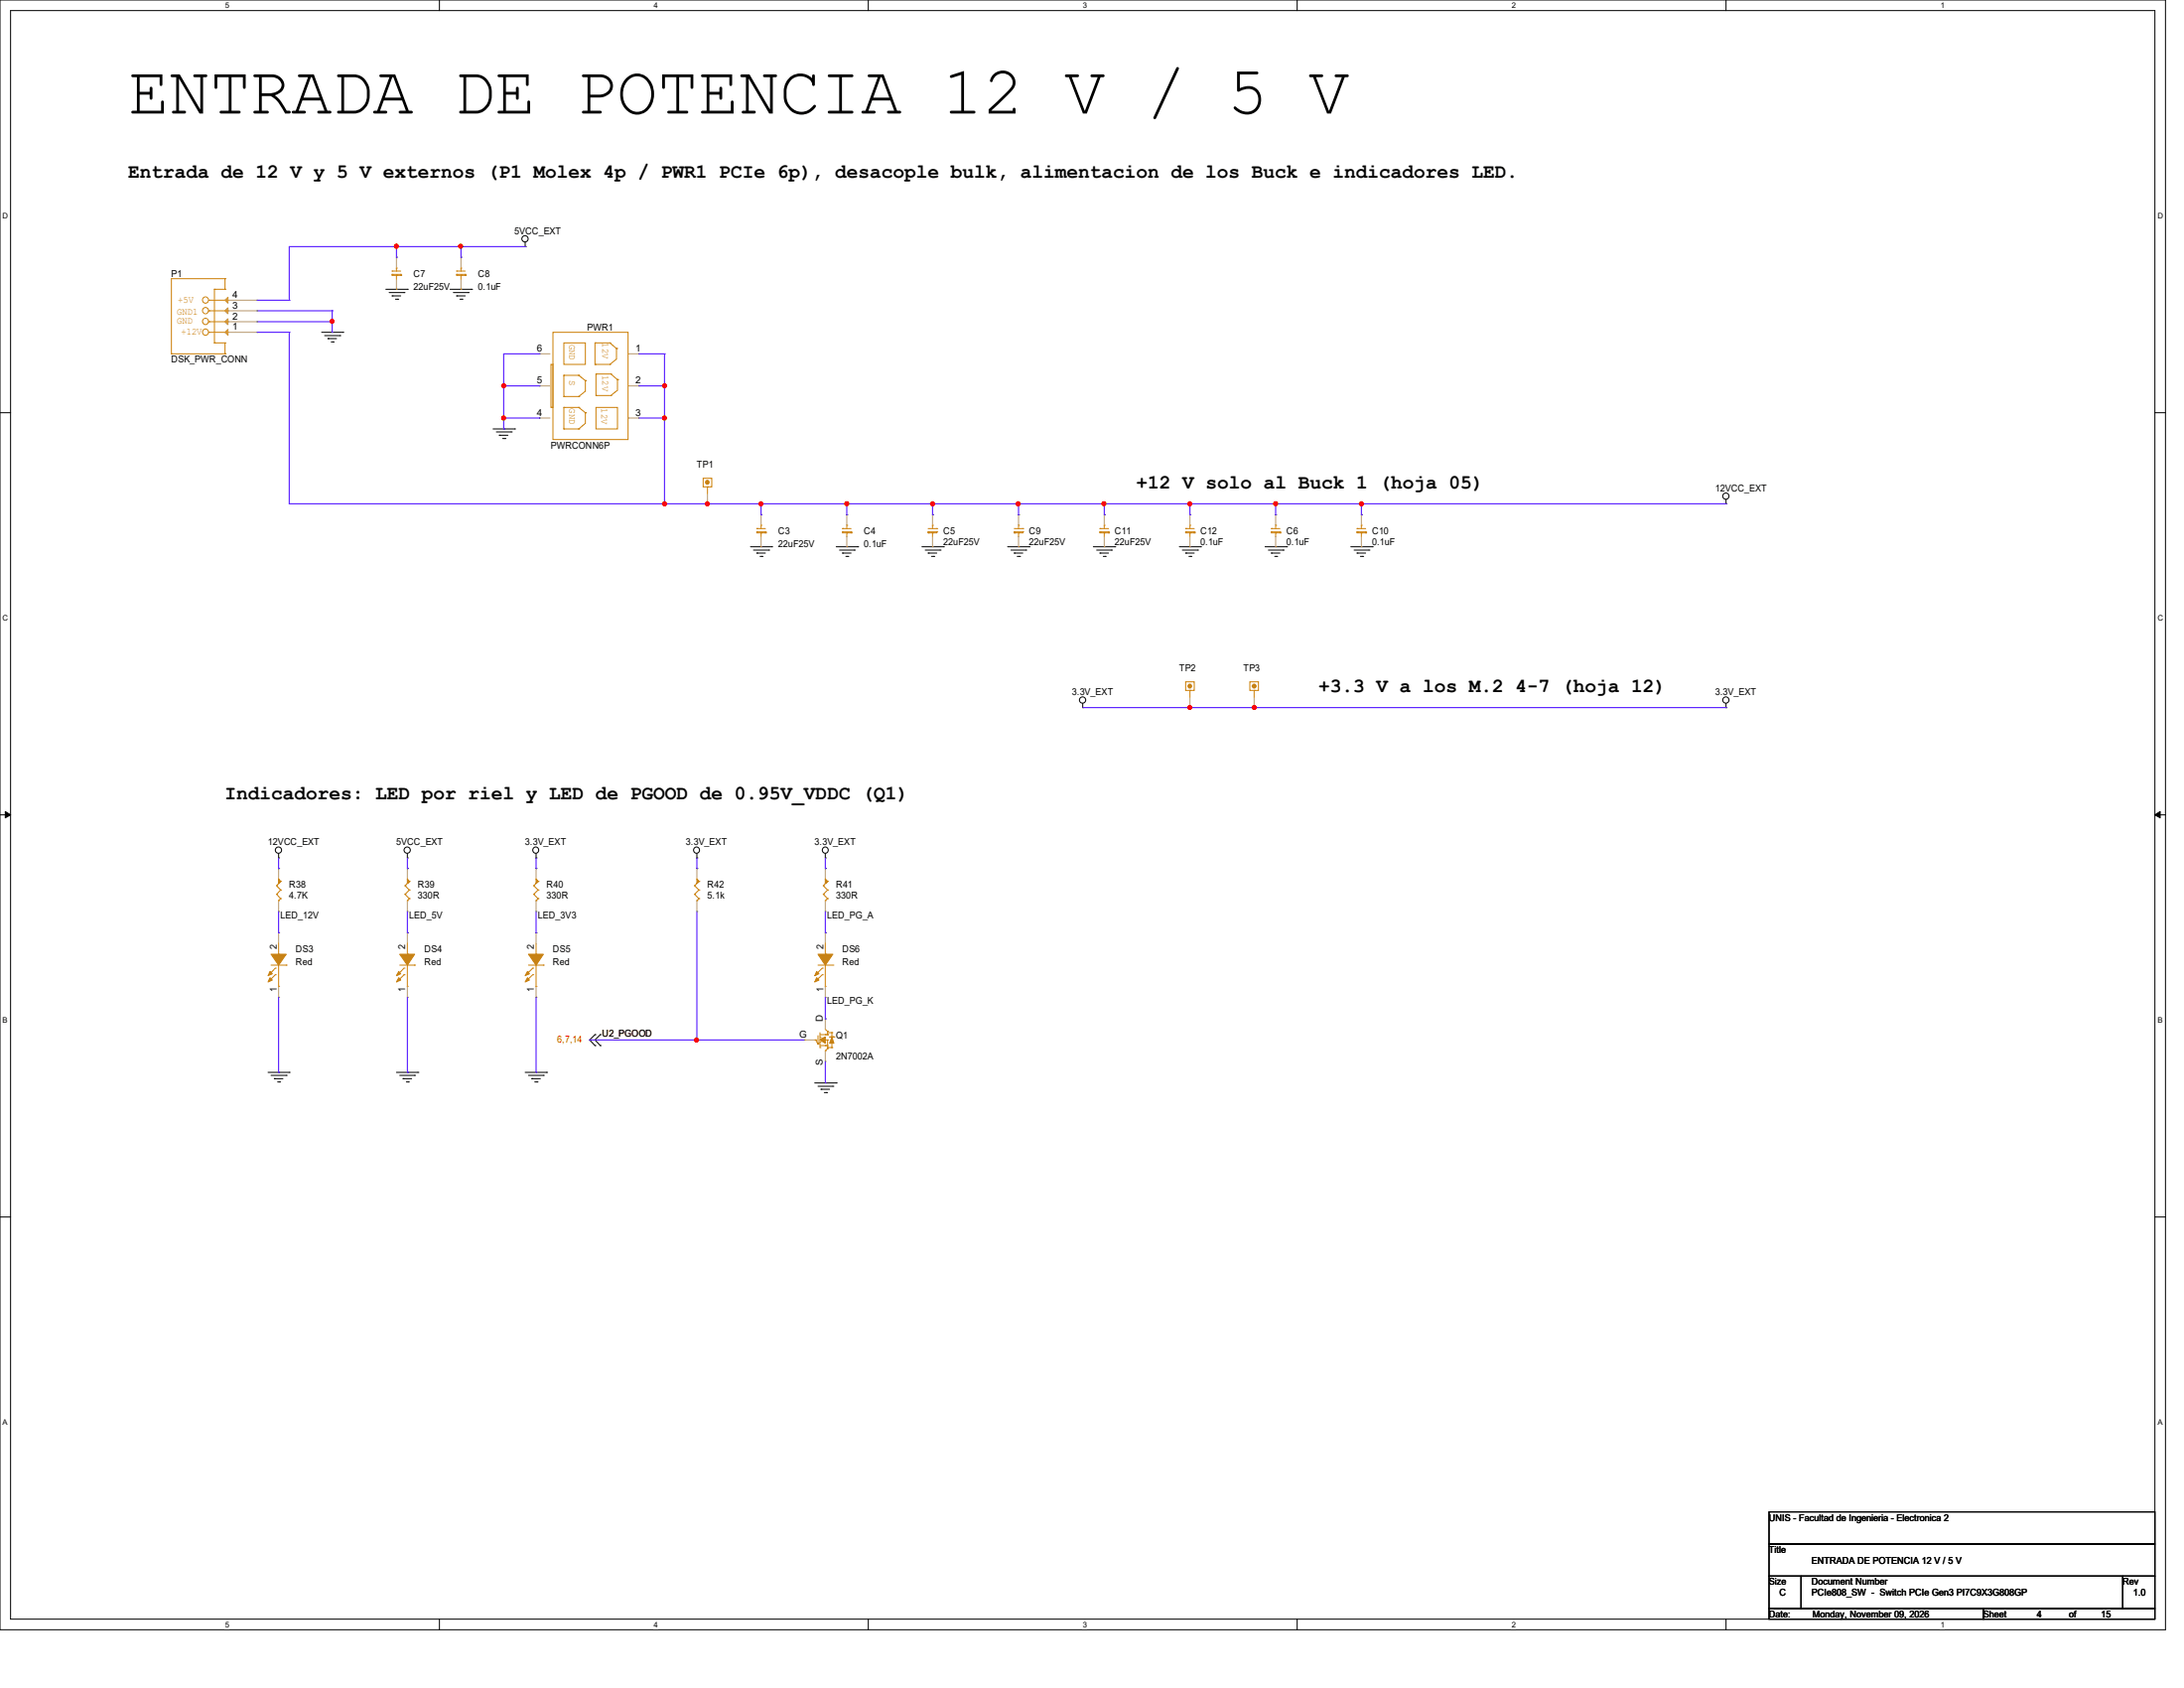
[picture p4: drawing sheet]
<svg xmlns="http://www.w3.org/2000/svg" width="279mm" height="216mm" viewBox="0 0 279 216" stroke-linecap="round" stroke-linejoin="round" font-family="sans-serif">
<path d="M0 0h277v208.4h-277zM1.4 1.4h274.3v205.7h-274.3z" fill="none" stroke="#000" stroke-width=".13"/>
<g fill="#fff">
<path d="M28.8 .1h.5v1.1h-.5z"/>
<path d="M28.8 207.2h.5v1.1h-.5z"/>
</g>
<path d="M56.2 0v1.4M56.2 207.1v1.3" fill="none" stroke="#000" stroke-width=".13"/>
<g fill="#fff">
<path d="M83.7 .1h.5v1.1h-.5z"/>
<path d="M83.7 207.2h.5v1.1h-.5z"/>
</g>
<path d="M111.1 0v1.4M111.1 207.1v1.3" fill="none" stroke="#000" stroke-width=".13"/>
<g fill="#fff">
<path d="M138.5 .1h.6v1.1h-.6z"/>
<path d="M138.5 207.2h.6v1.1h-.6z"/>
</g>
<path d="M165.9 0v1.4M165.9 207.1v1.3" fill="none" stroke="#000" stroke-width=".13"/>
<g fill="#fff">
<path d="M193.4 .1h.5v1.1h-.5z"/>
<path d="M193.4 207.2h.5v1.1h-.5z"/>
</g>
<path d="M220.8 0v1.4M220.8 207.1v1.3" fill="none" stroke="#000" stroke-width=".13"/>
<g fill="#fff">
<path d="M248.2 .1h.6v1.1h-.6z"/>
<path d="M248.2 207.2h.6v1.1h-.6z"/>
<path d="M.3 27.1h.8v1.1h-.8z"/>
<path d="M276 27.1h.7v1.1h-.7z"/>
<path d="M.3 78.5h.8v1.1h-.8z"/>
<path d="M276 78.5h.7v1.1h-.7z"/>
</g>
<path d="M0 52.8h1.4M275.7 52.8h1.3" fill="none" stroke="#000" stroke-width=".13"/>
<g fill="#fff">
<path d="M.3 129.9h.7v1.1h-.7z"/>
<path d="M276 129.9h.6v1.1h-.6z"/>
</g>
<path d="M0 104.2h1.4M275.7 104.2h1.3" fill="none" stroke="#000" stroke-width=".13"/>
<path d="M.7 103.8l.7 .4-.7 .4zM275.7 104.2l.7-.4v.8z" fill="#000" stroke="#000" stroke-width=".13"/>
<g fill="#fff">
<path d="M.3 181.4h.7v1.1h-.7z"/>
<path d="M276 181.4h.6v1.1h-.6z"/>
</g>
<g fill="none" stroke="#000" stroke-width=".13">
<path d="M49.4 37h2.7M49.8 37.4h1.9M50.2 37.8h.1M50.2 37.8h1.1M50.6 38.3h.3M50.9 38.3h.1M51.7 37.4h.1M52.1 37h.1M57.6 37h2.7M58 37.4h1.9M58.4 37.8h.1M58.4 37.8h1.1"/>
<path d="M58.8 38.3h.3M59.1 38.3h.1M59.9 37.4h.1M60.3 37h.1M67.2 31.5h.1M67.2 31v.5M41.1 42.5h2.8M41.5 42.9h2M42 43.3h.1M42 43.3h1.1M42.4 43.7h.2M42.6 43.7h.1"/>
<path d="M43.5 42.9h.1M43.9 42.5h.1M63.1 54.9h2.7M63.5 55.2h1.9M63.9 55.7h.1M63.9 55.7h1.1M64.3 56.1h.3M64.6 56.1h.1M65.4 55.2h.1M65.8 54.9h.1M96 69.9h2.7M96.4 70.4h1.9"/>
<path d="M96.8 70.7h.1M96.8 70.7h1.1M97.2 71.2h.3M97.5 71.2h.1M98.3 70.4h.1M98.7 69.9h.1M107 69.9h2.7M107.4 70.4h1.9M107.8 70.7h.1M107.8 70.7h1.1M108.2 71.2h.3M108.5 71.2h.1"/>
<path d="M109.3 70.4h.1M109.7 69.9h.1M117.9 69.9h2.8M118.4 70.4h1.9M118.7 70.7h.1M118.7 70.7h1.1M119.2 71.2h.3M119.5 71.2h.1M120.3 70.4h.1M120.7 69.9h.1M128.9 69.9h2.8M129.3 70.4h1.9"/>
<path d="M129.8 70.7h.1M129.8 70.7h1.1M130.1 71.2h.3M130.4 71.2h.1M131.2 70.4h.1M131.7 69.9h.1M139.9 69.9h2.7M140.3 70.4h1.9M140.7 70.7h.1M140.7 70.7h1.1M141.1 71.2h.3M141.4 71.2h.1"/>
<path d="M142.2 70.4h.1M142.6 69.9h.1M150.9 69.9h2.7M151.3 70.4h1.9M151.7 70.7h.1M151.7 70.7h1.1M152.1 71.2h.3M152.4 71.2h.1M153.2 70.4h.1M153.6 69.9h.1M161.8 69.9h2.8M162.3 70.4h1.9"/>
<path d="M162.6 70.7h.1M162.6 70.7h1.1M163.1 71.2h.2M163.3 71.2h.1M164.2 70.4h.1M164.6 69.9h.1M172.8 69.9h2.8M173.2 70.4h1.9M173.6 70.7h.1M173.6 70.7h1.1M174 71.2h.3M174.3 71.2h.1"/>
<path d="M175.1 70.4h.1M175.6 69.9h.1M220.8 64.4h.1M220.8 63.9v.5M138.5 90.5h.1M138.5 90v.5M220.8 90.5h.1M220.8 90v.5M35.6 109.7h.1M35.6 109.2v.5M52.1 109.7h.1M52.1 109.2v.5"/>
<path d="M68.6 109.7h.1M68.6 109.2v.5M89.2 109.7h.1M89.2 109.2v.5M105.6 109.7h.1M105.6 109.2v.5M34.3 137.2h2.7M34.7 137.5h1.9M35.1 138h.1M35.1 138h1.1M35.5 138.4h.3M35.8 138.4h.1"/>
<path d="M36.6 137.5h.1M37 137.2h.1M50.7 137.2h2.8M51.1 137.5h1.9M51.6 138h.1M51.6 138h1.1M52 138.4h.2M52.2 138.4h.1M53 137.5h.1M53.5 137.2h.1M67.2 137.2h2.7M67.6 137.5h1.9"/>
<path d="M68 138h.1M68 138h1.1M68.4 138.4h.3M68.7 138.4h.1M69.5 137.5h.1M69.9 137.2h.1M76.1 132.3h.1M76.1 133.7h.1M76.1 132.3l-.7 .7 .7 .7M76.8 133.7h.1M76.8 132.3h.1M76.8 132.3l-.7 .7 .7 .7"/>
<path d="M104.2 138.5h2.8M104.6 138.9h2M105 139.3h.1M105 139.3h1.1M105.5 139.7h.2M105.7 139.7h.1M106.6 138.9h.1M107 138.5h.1M0 155.7h1.4M275.7 155.7h1.3M226.3 193.4h49.4v4.1h-49.4zM226.3 197.5h49.4v4.1h-49.4z"/>
<path d="M226.3 201.6h4.1v4.1h-4.1zM226.3 205.7h27.4v1.4h-27.4zM230.4 201.6h41.2v4.1h-41.2zM253.7 205.7h22v1.4h-22zM271.6 201.6h4.1v4.1h-4.1z"/>
<circle cx="67.2" cy="30.5" r=".4"/>
<circle cx="220.8" cy="63.5" r=".4"/>
<circle cx="138.5" cy="89.5" r=".4"/>
<circle cx="220.8" cy="89.5" r=".4"/>
<circle cx="35.6" cy="108.7" r=".4"/>
<circle cx="52.1" cy="108.7" r=".4"/>
<circle cx="68.5" cy="108.7" r=".39"/>
<circle cx="89.1" cy="108.7" r=".39"/>
<circle cx="105.6" cy="108.7" r=".39"/>
</g>
<g fill="none" stroke="#cc8006" stroke-width=".13">
<path d="M26.7 39.8h.1M26.7 38.4h.1M26.7 39.8h2.1M26.7 38.4h2.1M27.4 37h.1M27.4 37h1.4M27.4 37v6.9M28.8 35.6h.1M28.8 37h.1M28.8 35.6h-6.9v9.7M28.8 35.6v1.4M50.2 34.7h.1"/>
<path d="M50.2 35.1h.1M50.2 35.1v.1h1.1M50.2 34.7h1.1M50.2 35.1h1.1M50.7 35.2h.1M50.7 34.3h.1M50.7 34.3v.4M50.7 35.2v.4M51.3 35.2h.1M51.3 35.1h.1M51.3 35.1v.1M58.4 34.7h.1"/>
<path d="M58.4 35.1h.1M58.4 35.1v.1h1.1M58.4 34.7h1.1M58.4 35.1h1.1M59 35.2h.1M59 34.3h.1M59 34.3v.4M59 35.2v.4M59.5 35.2h.1M59.5 35.1h.1M59.5 35.1v.1M21.9 45.3h.1"/>
<path d="M21.9 45.3h6.9M26.7 42.5h.1M26.7 41.1h.1M26.7 42.5h2.1M26.7 41.1h2.1M27.4 43.9h.1M27.4 43.9h1.4M28.8 45.3h.1M28.8 43.9h.1M28.8 43.9v1.4M70.5 46.6h.2v5.5h-.2zM70.7 42.5h9.6v13.7h-9.6z"/>
<path d="M72.1 43.9h2.8v2.7h-2.8zM72.1 48h.1M72.1 50.7h.1M72.1 54.9h.1M72.1 52.1h.1M72.1 48h1.9M72.1 48v2.7M72.1 52.1v2.8M72.1 50.7h1.9M72.1 52.1h1.9M72.1 54.9h1.9M74 48h.1"/>
<path d="M74 50.7h.1M74 52.1h.1M74 54.9h.1M74 48l.9 .7M74 52.1l.9 .7M74.9 48.7h.1M74.9 52.8h.1M74.9 48.7v1.3l-.9 .7M74.9 52.8v1.3l-.9 .8M76.1 43.9h.1M76.1 46.6h.1M76.1 43.9h1.9"/>
<path d="M76.1 43.9v2.7M76.1 46.6h1.9M76.2 52.1h2.8v2.8h-2.8zM76.2 47.8h.1M76.2 50.6h.1M76.2 47.8h1.9M76.2 47.8v2.8M76.2 50.6h1.9M78 43.9h.1M78 46.6h.1M78 43.9l.9 .7M78.1 47.8h.1"/>
<path d="M78.1 50.6h.1M78.1 47.8l.9 .8M78.9 44.6h.1M78.9 44.6v1.3l-.9 .7M79 48.6h.1M79 48.6v1.3l-.9 .7M90 61.2h1.1v1.1h-1.1zM90.5 62.3h.1M90.5 62.3v.8M96.8 67.6h.1M96.8 68h.1M96.8 68v.2h1.1"/>
<path d="M96.8 67.6h1.1M96.8 68h1.1M97.4 68.2h.1M97.4 67.2h.1M97.4 67.2v.4M97.4 68.2v.4M97.9 68.2h.1M97.9 68h.1M97.9 68v.2M107.8 67.6h.1M107.8 68h.1M107.8 68v.2h1.1"/>
<path d="M107.8 67.6h1.1M107.8 68h1.1M108.3 68.2h.1M108.3 67.2h.1M108.3 67.2v.4M108.3 68.2v.4M108.9 68.2h.1M108.9 68h.1M108.9 68v.2M118.7 68.2h.1M118.7 68h.1M118.7 67.6h1.1"/>
<path d="M118.7 68h1.1M118.7 68v.2M119.3 68.2h.1M119.3 67.2h.1M119.3 67.2v.4M119.3 68.2v.4M119.8 67.6h.1M119.8 68h.1M119.8 68v.2h-1.1M129.8 68.2h.1M129.8 68h.1M129.8 67.6h1.1"/>
<path d="M129.8 68h1.1M129.8 68v.2M130.3 68.2h.1M130.3 67.2h.1M130.3 67.2v.4M130.3 68.2v.4M130.9 67.6h.1M130.9 68h.1M130.9 68v.2h-1.1M140.7 67.6h.1M140.7 68h.1M140.7 68v.2h1.1"/>
<path d="M140.7 67.6h1.1M140.7 68h1.1M141.3 68.2h.1M141.3 67.2h.1M141.3 67.2v.4M141.3 68.2v.4M141.8 68.2h.1M141.8 68h.1M141.8 68v.2M151.7 67.6h.1M151.7 68h.1M151.7 68v.2h1.1"/>
<path d="M151.7 67.6h1.1M151.7 68h1.1M152.2 68.2h.1M152.2 67.2h.1M152.2 67.2v.4M152.2 68.2v.4M152.8 68.2h.1M152.8 68h.1M152.8 68v.2M162.6 67.6h.1M162.6 68h.1M162.6 68v.2h1.1"/>
<path d="M162.6 67.6h1.1M162.6 68h1.1M163.2 68.2h.1M163.2 67.2h.1M163.2 67.2v.4M163.2 68.2v.4M163.7 68.2h.1M163.7 68h.1M163.7 68v.2M173.6 67.6h.1M173.6 68h.1M173.6 68v.2h1.1"/>
<path d="M173.6 67.6h1.1M173.6 68h1.1M174.2 68.2h.1M174.2 67.2h.1M174.2 67.2v.4M174.2 68.2v.4M174.7 68.2h.1M174.7 68h.1M174.7 68v.2M151.7 87.2h1.1v1.1h-1.1zM152.2 88.3h.1M152.2 88.3v.9"/>
<path d="M159.9 87.2h1.1v1.1h-1.1zM160.4 88.3h.1M160.4 88.3v.9M35.4 113.3h.1M35.4 114.4h.1M35.4 113.3l.5 .5M35.4 114.4l.5 .5M35.6 115.2h.1M35.6 112.4l.3 .3M35.9 112.7h.1M35.9 113.8h.1M35.9 114.9h.1"/>
<path d="M35.9 112.7l-.5 .6M35.9 113.8l-.5 .6M35.9 114.9l-.3 .3M51.8 113.3h.1M51.8 114.4h.1M51.8 113.3l.6 .5M51.8 114.4l.6 .5M52.1 115.2h.1M52.1 112.4l.3 .3M52.4 112.7h.1M52.4 113.8h.1M52.4 114.9h.1"/>
<path d="M52.4 112.7l-.6 .6M52.4 113.8l-.6 .6M52.4 114.9l-.3 .3M68.3 113.3h.1M68.3 114.4h.1M68.3 113.3l.5 .5M68.3 114.4l.5 .5M68.6 115.2h.1M68.6 112.4l.2 .3M68.8 112.7h.1M68.8 113.8h.1M68.8 114.9h.1"/>
<path d="M68.8 112.7l-.5 .6M68.8 113.8l-.5 .6M68.8 114.9l-.2 .3M88.9 113.3h.1M88.9 114.4h.1M88.9 113.3l.5 .5M88.9 114.4l.5 .5M89.2 115.2h.1M89.2 112.4l.2 .3M89.4 112.7h.1M89.4 113.8h.1M89.4 114.9h.1"/>
<path d="M89.4 112.7l-.5 .6M89.4 113.8l-.5 .6M89.4 114.9l-.2 .3M105.3 113.3h.1M105.3 114.4h.1M105.3 113.3l.6 .5M105.3 114.4l.6 .5M105.6 115.2h.1M105.6 112.4l.3 .3M105.9 112.7h.1M105.9 113.8h.1M105.9 114.9h.1"/>
<path d="M105.9 112.7l-.6 .6M105.9 113.8l-.6 .6M105.9 114.9l-.3 .3M34.7 123.4h1.9M35.2 123.8h.1M35.2 124.7h.1M35.2 123.8l-.8 .9M35.2 124.7l-.8 .8M35.6 122h.1M35.6 126.2h.1M35.6 120.7v1.3M35.6 123.4v2.8"/>
<path d="M36.6 123.4h.1M51.1 123.4h1.9M51.7 123.8h.1M51.7 124.7h.1M51.7 123.8l-.8 .9M51.7 124.7l-.8 .8M52.1 122h.1M52.1 126.2h.1M52.1 120.7v1.3M52.1 123.4v2.8M53 123.4h.1M67.6 123.4h1.9"/>
<path d="M68.2 123.8h.1M68.2 124.7h.1M68.2 123.8l-.9 .9M68.2 124.7l-.9 .8M68.6 122h.1M68.6 126.2h.1M68.6 120.7v1.3M68.6 123.4v2.8M69.5 123.4h.1M104.2 133h.2M104.4 133h.1M104.4 133l.2 .6"/>
<path d="M104.6 133.4h.1M104.6 133.6h.1M104.6 123.4h2M104.6 132.5v1.1M104.9 132.6h.1M104.9 134h.1M104.9 133.3h.1M104.9 132.3h1M104.9 133.7h1M104.9 132.1v.5M104.9 132.8v.5M104.9 133.4v.6"/>
<path d="M105.2 123.8h.1M105.2 124.7h.1M105.2 123.8l-.8 .9M105.2 124.7l-.8 .8M105.6 132.3h.1M105.6 133.7h.1M105.6 134.4h.1M105.6 122h.1M105.6 126.2h.1M105.6 131.7l.3 .2M105.6 133h.3M105.6 120.7v1.3"/>
<path d="M105.6 123.4v2.8M105.9 131.9h.1M105.9 132.3h.1M105.9 133h.1M105.9 133.7h.1M105.9 134.1h.1M105.9 134h.1M105.9 134.1l-.3 .3M105.9 131.9v.4M105.9 133v1.1M105.9 132.1h.5M105.9 134h.5"/>
<path d="M106.1 132.6h.6zM106.4 132.1h.1M106.4 134h.1M106.4 132.1v1.9M106.6 123.4h.1M106.7 132.6h.1"/>
<circle cx="26.3" cy="39.7" r=".39"/>
<circle cx="26.3" cy="38.4" r=".39"/>
<circle cx="26.3" cy="41.1" r=".39"/>
<circle cx="26.3" cy="42.5" r=".39"/>
</g>
<g fill="none" stroke="#a84" stroke-width=".13">
<path d="M28.8 39.8h4.1M28.8 38.4h4.1M32.9 39.8h.1M32.9 38.4h.1M50.7 37h.1M50.7 32.9h.1M50.7 32.9v1.4M50.7 35.6v1.4M59 37h.1M59 32.9h.1M59 32.9v1.4M59 35.6v1.4"/>
<path d="M28.8 42.5h4.1M28.8 41.1h4.1M32.9 42.5h.1M32.9 41.1h.1M69 49.4h.1M69 45.3h.1M69 53.5h.1M69 45.3h1.4M69 49.4h1.4M69 53.5h1.4M80.3 45.3h1.4M80.3 49.4h1.4"/>
<path d="M80.3 53.5h1.4M81.7 45.3h.1M81.7 49.4h.1M81.7 53.5h.1M90.5 64.4h.1M90.5 63.1v1.3M97.4 69.9h.1M97.4 65.8h.1M97.4 65.8v1.4M97.4 68.6v1.3M108.3 69.9h.1M108.3 65.8h.1"/>
<path d="M108.3 65.8v1.4M108.3 68.6v1.3M119.3 69.9h.1M119.3 65.8h.1M119.3 65.8v1.4M119.3 68.6v1.3M130.3 69.9h.1M130.3 65.8h.1M130.3 65.8v1.4M130.3 68.6v1.3M141.3 69.9h.1M141.3 65.8h.1"/>
<path d="M141.3 65.8v1.4M141.3 68.6v1.3M152.2 69.9h.1M152.2 65.8h.1M152.2 65.8v1.4M152.2 68.6v1.3M163.2 69.9h.1M163.2 65.8h.1M163.2 65.8v1.4M163.2 68.6v1.3M174.2 69.9h.1M174.2 65.8h.1"/>
<path d="M174.2 65.8v1.4M174.2 68.6v1.3M152.2 90.5h.1M152.2 89.2v1.3M160.4 90.5h.1M160.4 89.2v1.3M35.6 119.3h.1M35.6 111.1h.1M35.6 116.6h.1M35.6 111.1v1.3M35.6 115.2v1.4M35.6 119.3v1.4"/>
<path d="M52.1 119.3h.1M52.1 111.1h.1M52.1 116.6h.1M52.1 111.1v1.3M52.1 115.2v1.4M52.1 119.3v1.4M68.6 119.3h.1M68.6 111.1h.1M68.6 116.6h.1M68.6 111.1v1.3M68.6 115.2v1.4M68.6 119.3v1.4"/>
<path d="M89.2 111.1h.1M89.2 116.6h.1M89.2 111.1v1.3M89.2 115.2v1.4M105.6 111.1h.1M105.6 116.6h.1M105.6 119.3h.1M105.6 111.1v1.3M105.6 115.2v1.4M105.6 119.3v1.4M35.6 127.6h.1M35.6 126.2v1.4"/>
<path d="M52.1 127.6h.1M52.1 126.2v1.4M68.6 127.6h.1M68.6 126.2v1.4M102.9 133h.1M102.9 133h1.3M105.6 130.3h.1M105.6 135.8h.1M105.6 127.6h.1M105.6 126.2v1.4M105.6 130.3v1.4M105.6 134.4v1.4"/>
</g>
<g fill="#cc8006" stroke="#cc8006" stroke-width=".13">
<path d="M51.1 122h1.9l-.9 1.4z" fill-rule="evenodd"/>
<path d="M51 125.1l.3 .2-.6 .3z" fill-rule="evenodd"/>
<path d="M51 124.2l.3 .3-.6 .3z" fill-rule="evenodd"/>
<path d="M52.1 112.4l.3 .3-.3 .3 .3-.3-.3 .3z" fill-rule="evenodd"/>
<path d="M34.7 122h1.9l-1 1.4z" fill-rule="evenodd"/>
<path d="M34.5 125.1l.3 .2-.5 .3z" fill-rule="evenodd"/>
<path d="M34.5 124.2l.3 .3-.5 .3z" fill-rule="evenodd"/>
<path d="M35.6 112.4l.3 .3-.3 .3 .3-.3-.3 .3z" fill-rule="evenodd"/>
<path d="M89.2 112.4l.2 .3-.2 .3 .2-.3-.2 .3z" fill-rule="evenodd"/>
<path d="M105 132.9l.6-.3v.8l-.7-.4z" fill-rule="evenodd"/>
<path d="M106.4 132.6l.3 .8h-.6l.3-.8h.3z" fill-rule="evenodd"/>
<path d="M105.6 112.4l.3 .3-.3 .3 .3-.3-.3 .3z" fill-rule="evenodd"/>
<path d="M67.6 122h1.9l-.9 1.4z" fill-rule="evenodd"/>
<path d="M67.5 125.1l.2 .2-.5 .3z" fill-rule="evenodd"/>
<path d="M67.5 124.2l.2 .3-.5 .3z" fill-rule="evenodd"/>
<path d="M68.6 112.4l.2 .3-.2 .3 .2-.3-.2 .3z" fill-rule="evenodd"/>
<path d="M104.6 122h2l-1 1.4z" fill-rule="evenodd"/>
<path d="M104.5 125.1l.3 .2-.6 .3z" fill-rule="evenodd"/>
<path d="M104.5 124.2l.3 .3-.6 .3z" fill-rule="evenodd"/>
<circle cx="160.4" cy="87.8" r=".25"/>
<circle cx="90.5" cy="61.7" r=".24"/>
<circle cx="152.2" cy="87.7" r=".24"/>
</g>
<g fill="#a84" stroke="#a84" stroke-width=".13">
<path d="M29.2 42.1v.8l-.4-.4z"/>
<path d="M29.2 40.8v.7l-.4-.4z"/>
<path d="M29.2 39.4v.7l-.4-.3z"/>
<path d="M29.2 38v.8l-.4-.4z"/>
</g>
<g fill="none" stroke="#4200ff" stroke-width=".13">
<path d="M32.9 38.4h4.1M32.9 39.8h9.6M37 38.4h.1M37 31.5h.1M37 31.5v6.9M37 31.5h30.2M42.5 39.8h.1M42.5 39.8v2.7M50.7 31.5h.1M50.7 32.9h.1M50.7 31.5v1.4M59 31.5h.1"/>
<path d="M59 32.9h.1M59 31.5v1.4M67.2 31.5h.1M32.9 41.1h9.6M32.9 42.5h4.1M37 42.5h.1M37 42.5v21.9M42.5 41.1h.1M42.5 42.5h.1M64.4 49.4h.1M64.4 53.5h.1M64.4 54.9h.1"/>
<path d="M64.4 49.4h4.6M64.4 53.5h4.6M69 45.3h.1M69 49.4h.1M69 53.5h.1M69 45.3h-4.6v9.6M81.7 45.3h3.3M81.7 49.4h3.3M81.7 53.5h3.3M85 49.4h.1M85 53.5h.1M85 45.3h.1"/>
<path d="M85 45.3v19.1M37 64.4h.1M37 64.4h183.8M85 64.4h.1M90.5 64.4h.1M97.4 64.4h.1M97.4 65.8h.1M97.4 64.4v1.4M108.3 64.4h.1M108.3 65.8h.1M108.3 64.4v1.4M119.3 64.4h.1"/>
<path d="M119.3 65.8h.1M119.3 64.4v1.4M130.3 64.4h.1M130.3 65.8h.1M130.3 64.4v1.4M141.3 64.4h.1M141.3 65.8h.1M141.3 64.4v1.4M152.2 64.4h.1M152.2 65.8h.1M152.2 64.4v1.4M163.2 64.4h.1"/>
<path d="M163.2 65.8h.1M163.2 64.4v1.4M174.2 64.4h.1M174.2 65.8h.1M174.2 64.4v1.4M220.8 64.4h.1M138.5 90.5h82.3M152.2 90.5h.1M160.4 90.5h.1M220.8 90.5h.1M35.6 111.1h.1M35.6 119.3h.1"/>
<path d="M35.6 109.7v1.4M35.6 116.6v2.7M52.1 111.1h.1M52.1 119.3h.1M52.1 109.7v1.4M52.1 116.6v2.7M68.6 111.1h.1M68.6 119.3h.1M68.6 109.7v1.4M68.6 116.6v2.7M89.2 111.1h.1M89.2 109.7v1.4"/>
<path d="M89.2 116.6v16.4M105.6 111.1h.1M105.6 119.3h.1M105.6 109.7v1.4M105.6 116.6v2.7M35.6 137.2h.1M35.6 127.6v9.6M52.1 137.2h.1M52.1 127.6v9.6M68.6 137.2h.1M68.6 127.6v9.6M75.4 133h.1"/>
<path d="M75.4 133h27.5M89.2 133h.1M105.6 130.3h.1M105.6 138.5h.1M105.6 127.6v2.7M105.6 135.8v2.7"/>
</g>
<g fill="#f00" stroke="#f00" stroke-width=".13">
<circle cx="50.7" cy="31.5" r=".25"/>
<circle cx="58.9" cy="31.5" r=".25"/>
<circle cx="42.5" cy="41.1" r=".24"/>
<circle cx="64.4" cy="49.3" r=".25"/>
<circle cx="64.4" cy="53.5" r=".25"/>
<circle cx="85" cy="49.3" r=".25"/>
<circle cx="85" cy="53.5" r=".25"/>
<circle cx="85" cy="64.4" r=".25"/>
<circle cx="90.5" cy="64.4" r=".24"/>
<circle cx="97.3" cy="64.4" r=".24"/>
<circle cx="108.3" cy="64.4" r=".25"/>
<circle cx="119.3" cy="64.4" r=".25"/>
<circle cx="130.3" cy="64.4" r=".25"/>
<circle cx="141.2" cy="64.4" r=".25"/>
<circle cx="152.2" cy="64.4" r=".24"/>
<circle cx="163.2" cy="64.4" r=".25"/>
<circle cx="174.2" cy="64.4" r=".25"/>
<circle cx="152.2" cy="90.5" r=".24"/>
<circle cx="160.4" cy="90.5" r=".25"/>
<circle cx="89.1" cy="133" r=".25"/>
</g>
<text font-size="8.8" x="16.4" y="14.5">ENTRADA DE POTENCIA 12 V / 5 V</text>
<g font-size="2.6">
<text x="16.4" y="22.7">Entrada de 12 V y 5 V externos (P1 Molex 4p / PWR1 PCIe 6p), desacople bulk, alimentacion de los Buck e indicadores LED.</text>
<text x="145.4" y="62.4">+12 V solo al Buck 1 (hoja 05)</text>
<text x="168.7" y="88.5">+3.3 V a los M.2 4-7 (hoja 12)</text>
<text x="28.8" y="102.2">Indicadores: LED por riel y LED de PGOOD de 0.95V_VDDC (Q1)</text>
</g>
<g font-size="1.2">
<text x="65.8" y="29.9">5VCC_EXT</text>
<text x="21.9" y="35.4">P1</text>
<text x="52.9" y="35.4">C7</text>
<text x="61.2" y="35.4">C8</text>
<text x="29.8" y="40.9">2</text>
<text x="29.8" y="39.5">3</text>
<text x="29.8" y="38.1">4</text>
<text x="52.9" y="37">22uF25V</text>
<text x="61.2" y="37">0.1uF</text>
<text x="21.9" y="46.4">DSK_PWR_CONN</text>
<text x="29.8" y="42.2">1</text>
<text x="68.7" y="45">6</text>
<text x="75.1" y="42.3">PWR1</text>
<text x="81.3" y="45">1</text>
<text x="68.7" y="49.1">5</text>
<text x="68.7" y="53.2">4</text>
<text x="81.3" y="49.1">2</text>
<text x="81.3" y="53.2">3</text>
<text x="70.5" y="57.4">PWRCONN6P</text>
<text x="89.2" y="59.8">TP1</text>
<text x="219.5" y="62.9">12VCC_EXT</text>
<text x="99.6" y="68.3">C3</text>
<text x="99.6" y="70">22uF25V</text>
<text x="110.5" y="68.3">C4</text>
<text x="110.5" y="70">0.1uF</text>
<text x="120.7" y="68.3">C5</text>
<text x="120.7" y="69.7">22uF25V</text>
<text x="131.7" y="68.3">C9</text>
<text x="131.7" y="69.7">22uF25V</text>
<text x="142.6" y="68.3">C11</text>
<text x="142.6" y="69.7">22uF25V</text>
<text x="153.6" y="68.3">C12</text>
<text x="153.6" y="69.7">0.1uF</text>
<text x="164.6" y="68.3">C6</text>
<text x="164.6" y="69.7">0.1uF</text>
<text x="175.6" y="68.3">C10</text>
<text x="175.6" y="69.7">0.1uF</text>
<text x="137.2" y="88.9">3.3V_EXT</text>
<text x="150.9" y="85.9">TP2</text>
<text x="159.1" y="85.9">TP3</text>
<text x="219.5" y="88.9">3.3V_EXT</text>
<text x="34.3" y="108.1">12VCC_EXT</text>
<text x="37" y="113.6">R38</text>
<text x="50.7" y="108.1">5VCC_EXT</text>
<text x="53.5" y="113.6">R39</text>
<text x="67.2" y="108.1">3.3V_EXT</text>
<text x="69.9" y="113.6">R40</text>
<text x="87.8" y="108.1">3.3V_EXT</text>
<text x="90.5" y="113.6">R42</text>
<text x="104.2" y="108.1">3.3V_EXT</text>
<text x="107" y="113.6">R41</text>
<text x="35.9" y="117.5">LED_12V</text>
<text x="37" y="115">4.7K</text>
<text x="52.4" y="117.5">LED_5V</text>
<text x="53.5" y="115">330R</text>
<text x="68.8" y="117.5">LED_3V3</text>
<text x="69.9" y="115">330R</text>
<text x="90.5" y="115">5.1k</text>
<text x="105.8" y="117.5">LED_PG_A</text>
<text x="107" y="115">330R</text>
<text x="35.4" y="121.4" transform="rotate(-90 35.4 121.4)">2</text>
<text x="37.8" y="121.8">DS3</text>
<text x="37.8" y="123.5">Red</text>
<text x="51.9" y="121.4" transform="rotate(-90 51.9 121.4)">2</text>
<text x="54.3" y="121.8">DS4</text>
<text x="54.3" y="123.5">Red</text>
<text x="68.3" y="121.4" transform="rotate(-90 68.3 121.4)">2</text>
<text x="70.7" y="121.8">DS5</text>
<text x="70.7" y="123.5">Red</text>
<text x="105.4" y="121.4" transform="rotate(-90 105.4 121.4)">2</text>
<text x="107.8" y="121.8">DS6</text>
<text x="107.8" y="123.5">Red</text>
<text x="35.4" y="126.9" transform="rotate(-90 35.4 126.9)">1</text>
<text x="51.9" y="126.9" transform="rotate(-90 51.9 126.9)">1</text>
<text x="68.3" y="126.9" transform="rotate(-90 68.3 126.9)">1</text>
<text x="105.3" y="130.7" transform="rotate(-90 105.3 130.7)">D</text>
<text x="105.4" y="126.9" transform="rotate(-90 105.4 126.9)">1</text>
<text x="105.8" y="128.4">LED_PG_K</text>
<text x="102.3" y="132.7">G</text>
<text x="105.3" y="136.2" transform="rotate(-90 105.3 136.2)">S</text>
<text x="107" y="132.8">Q1</text>
<text x="107" y="135.5">2N7002A</text>
<text x="226.3" y="194.5">UNIS - Facultad de Ingenieria - Electronica 2</text>
<text x="226.3" y="198.6">Title</text>
<text x="226.3" y="202.7">Size</text>
<text x="231.8" y="200">ENTRADA DE POTENCIA 12 V / 5 V</text>
<text x="231.8" y="202.7">Document Number</text>
<text x="271.6" y="202.7">Rev</text>
<text x="226.3" y="206.9">Date:</text>
<text x="227.7" y="204.1">C</text>
<text x="231.8" y="204.1">PCIe808_SW - Switch PCIe Gen3 PI7C9X3G808GP</text>
<text x="231.9" y="206.9">Monday, November 09, 2026</text>
<text x="253.7" y="206.9">Sheet</text>
<text x="260.6" y="206.9">4</text>
<text x="264.7" y="206.9">of</text>
<text x="268.8" y="206.9">15</text>
<text x="272.9" y="204.1">1.0</text>
</g>
<g font-size="1.2" fill="#cc8006">
<text x="22.6" y="40.2">GND1</text>
<text x="22.6" y="41.4">GND</text>
<text x="22.7" y="38.7">+5V</text>
<text x="23.2" y="42.8">+12V</text>
<text x="72.9" y="44" transform="rotate(90 72.9 44)">GND</text>
<text x="77.1" y="43.9" transform="rotate(90 77.1 43.9)">12V</text>
<text x="72.9" y="48.7" transform="rotate(90 72.9 48.7)">S</text>
<text x="72.9" y="52.2" transform="rotate(90 72.9 52.2)">GND</text>
<text x="77" y="52.2" transform="rotate(90 77 52.2)">12V</text>
<text x="77.1" y="48" transform="rotate(90 77.1 48)">12V</text>
</g>
<g font-size="1.2" fill="#f00">
<text x="71.3" y="133.3">6,7,14</text>
<text x="77" y="132.5">U2_PGOOD</text>
</g>
<g font-size="1">
<text x="28.8" y="1">5</text>
<text x="83.7" y="1">4</text>
<text x="138.5" y="1">3</text>
<text x="193.4" y="1">2</text>
<text x="248.2" y="1">1</text>
<text x=".3" y="27.9">D</text>
<text x="276" y="27.9">D</text>
<text x=".3" y="79.4">C</text>
<text x="276" y="79.4">C</text>
<text x=".3" y="130.8">B</text>
<text x="276" y="130.8">B</text>
<text x=".3" y="182.2">A</text>
<text x="276" y="182.2">A</text>
<text x="28.8" y="208.1">5</text>
<text x="83.7" y="208.1">4</text>
<text x="138.5" y="208.1">3</text>
<text x="193.4" y="208.1">2</text>
<text x="248.2" y="208.1">1</text>
</g>
</svg>
